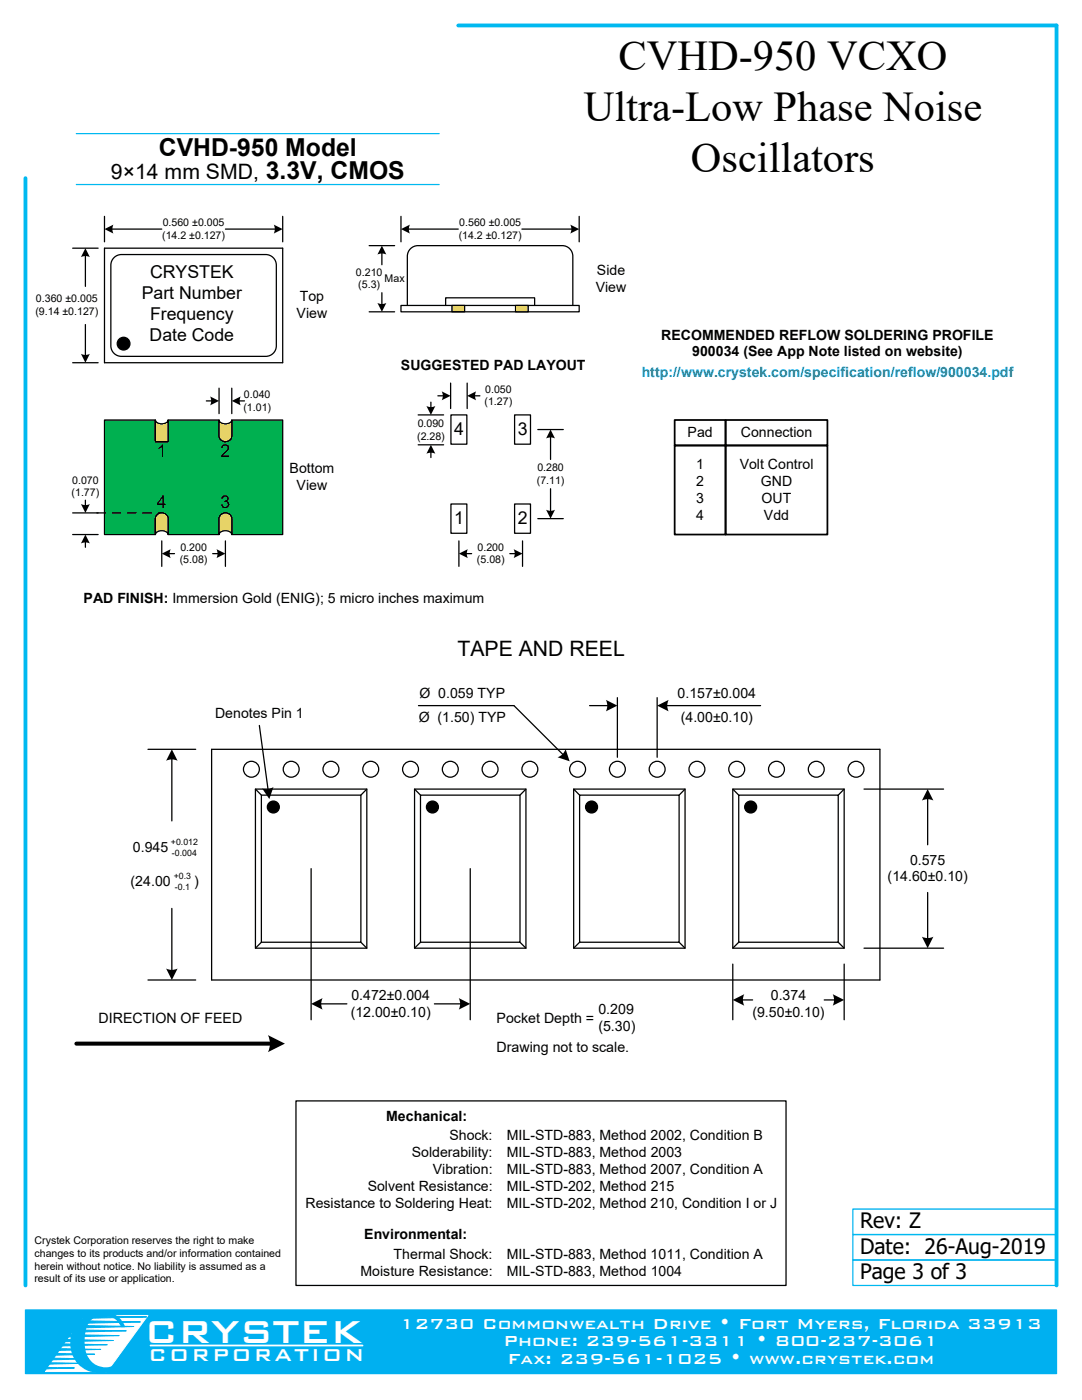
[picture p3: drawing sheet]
<svg xmlns="http://www.w3.org/2000/svg" width="216mm" height="279mm" viewBox="0 0 216 279" stroke-linecap="round" stroke-linejoin="round" font-family="sans-serif">
<path d="M91.4 5.1h119.4v251.4M5.1 35.6v220.9" fill="none" stroke="#00b9f0" stroke-width=".76"/>
<path d="M5.1 261.4h205.7v12.7h-205.7z" fill="#00b0f0"/>
<path d="M5.1 261.4h205.7v12.7h-205.7z" fill="none" stroke="#00b0f0" stroke-width=".25"/>
<path d="M17 262.5h12.5l-8.1 11.2h-12.3z" fill-rule="evenodd" fill="#fff"/>
<path d="M17 262.5h12.5l-8.1 11.2h-12.3z" fill="none" stroke="#fff" stroke-width=".2"/>
<path d="M18.1 263.1l.5-.5 10.7 .2z" fill="#00b0f0"/>
<path d="M18.1 263.1l.5-.5 10.7 .2z" fill="none" stroke="#00b0f0" stroke-width=".2"/>
<path d="M17.1 264.1l.4-.5 10.5 .2z" fill="#00b0f0"/>
<path d="M17.1 264.1l.4-.5 10.5 .2z" fill="none" stroke="#00b0f0" stroke-width=".2"/>
<path d="M16.7 264.5l10 .2-10.4 .3z" fill="#00b0f0"/>
<path d="M14.8 265.9l.4-.5 10 .2zM16.7 264.5l10 .2-10.4 .3z" fill="none" stroke="#00b0f0" stroke-width=".2"/>
<path d="M14.8 265.6h10.4" fill="none" stroke="#00b0f0" stroke-width=".44"/>
<path d="M13.8 266.4l10 .2-10.5 .2z" fill="#00b0f0"/>
<path d="M13.8 266.4l10 .2-10.5 .2z" fill="none" stroke="#00b0f0" stroke-width=".2"/>
<path d="M12.6 267.3l10 .2-10.4 .3z" fill="#00b0f0"/>
<path d="M12.6 267.3l10 .2-10.4 .3z" fill="none" stroke="#00b0f0" stroke-width=".2"/>
<path d="M11.4 268.2l10 .2-10.4 .2z" fill="#00b0f0"/>
<path d="M9.7 269.6l.4-.5 10 .2zM11.4 268.2l10 .2-10.4 .2z" fill="none" stroke="#00b0f0" stroke-width=".2"/>
<path d="M9.7 269.3h10.4" fill="none" stroke="#00b0f0" stroke-width=".44"/>
<path d="M8.9 270.1l10 .2-10.5 .2z" fill="#00b0f0"/>
<path d="M8.9 270.1l10 .2-10.5 .2z" fill="none" stroke="#00b0f0" stroke-width=".2"/>
<path d="M7.7 271l10 .2-10.4 .3z" fill="#00b0f0"/>
<path d="M7.7 271l10 .2-10.4 .3z" fill="none" stroke="#00b0f0" stroke-width=".2"/>
<path d="M6.1 271.9l10 .2-10.4 .3z" fill="#00b0f0"/>
<path d="M6.1 271.9l10 .2-10.4 .3zM6.2 272.8l8.6 .2-8.6 .3z" fill="none" stroke="#00b0f0" stroke-width=".2"/>
<path d="M6.2 273.1h8.6" fill="none" stroke="#00b0f0" stroke-width=".44"/>
<path d="M16.3 262.9l1.1-.7v1.2z" fill="#00b0f0"/>
<path d="M16.3 262.9l1.1-.7v1.2z" fill="none" stroke="#00b0f0" stroke-width=".2"/>
<path d="M30 268.5h42.4v.1h-42.4z" fill="#fff"/>
<path d="M30 268.5h42.4v.1h-42.4z" fill="none" stroke="#fff" stroke-width=".25"/>
<path d="M12.7 262.5h8.7" fill="none" stroke="#00b0f0" stroke-width=".44"/>
<path d="M12.7 262.5l8.7-.3-.1 .5z" fill="none" stroke="#00b0f0" stroke-width=".2"/>
<path d="M15.2 36.8h72.4M15.2 26.7h72.4M170.2 246.4h40.6v5.1h-40.6zM170.2 241.3h40.6v5.1h-40.6zM170.2 251.5h40.6v5h-40.6z" fill="none" stroke="#00b9f0" stroke-width=".25"/>
<g fill="none" stroke="#000" stroke-width=".25">
<path d="M87.4 79h1.2M89.9 76.5v5M93.2 76.5v5M94.6 79h1.2M83.4 88.8h5.1M83.4 82.8h5.1M86 80.3v1.2M86 90.1v1.2M90 82.8h3.2v5.8h-3.2zM102.7 82.8h3.2v5.8h-3.2zM107.3 85.7h5.1M109.9 87.1v4.6"/>
<path d="M109.9 97.5v4.7M90 100.6h3.2v5.8h-3.2zM91.6 107.9v5.1M92.9 110.5h1.2M101.7 110.5h1.2M102.7 100.6h3.2v5.8h-3.2zM104.3 107.9v5.1M107.3 103.5h5.1M42.2 149.5v46.1M59.1 219.7h97.7v36.8h-97.7z"/>
</g>
<g fill="#000">
<path d="M88.1 78.1l1.8 .9-1.8 .9 .3-1.1z" fill-rule="evenodd"/>
<path d="M93.2 79l1.8-.9-.2 .7 .2 1.1z" fill-rule="evenodd"/>
<path d="M86 88.8l.9 1.8-.7-.2-1.1 .2z" fill-rule="evenodd"/>
<path d="M85.1 81l1.1 .2 .7-.2-.9 1.8z" fill-rule="evenodd"/>
<path d="M109.9 85.7l.8 1.8-.7-.2-1 .2z" fill-rule="evenodd"/>
<path d="M91.6 110.5l1.7-.9-.2 .7 .2 1.1z" fill-rule="evenodd"/>
<path d="M102.5 109.6l1.8 .9-1.8 .9 .2-1.1z" fill-rule="evenodd"/>
<path d="M109 101.7l1 .2 .7-.2-.8 1.8z" fill-rule="evenodd"/>
<path d="M53.5 206.6l3.4 1.7-3.4 1.7a3.8 3.8 0 0 0 0-3.4z" fill-rule="evenodd"/>
</g>
<path d="M15.2 208.3h39.1" fill="none" stroke="#000" stroke-width=".8"/>
<circle cx="50.2" cy="153.5" r="1.59" fill="#fff"/>
<circle cx="50.2" cy="153.5" r="1.59" fill="none" stroke="#000" stroke-width=".25"/>
<circle cx="58.1" cy="153.5" r="1.59" fill="#fff"/>
<circle cx="58.1" cy="153.5" r="1.59" fill="none" stroke="#000" stroke-width=".25"/>
<circle cx="66" cy="153.5" r="1.59" fill="#fff"/>
<circle cx="66" cy="153.5" r="1.59" fill="none" stroke="#000" stroke-width=".25"/>
<circle cx="74" cy="153.5" r="1.59" fill="#fff"/>
<circle cx="74" cy="153.5" r="1.59" fill="none" stroke="#000" stroke-width=".25"/>
<circle cx="81.9" cy="153.5" r="1.59" fill="#fff"/>
<circle cx="81.9" cy="153.5" r="1.59" fill="none" stroke="#000" stroke-width=".25"/>
<circle cx="89.9" cy="153.5" r="1.59" fill="#fff"/>
<circle cx="89.9" cy="153.5" r="1.59" fill="none" stroke="#000" stroke-width=".25"/>
<circle cx="97.8" cy="153.5" r="1.59" fill="#fff"/>
<circle cx="97.8" cy="153.5" r="1.59" fill="none" stroke="#000" stroke-width=".25"/>
<circle cx="105.7" cy="153.5" r="1.59" fill="#fff"/>
<circle cx="105.7" cy="153.5" r="1.59" fill="none" stroke="#000" stroke-width=".25"/>
<circle cx="115.3" cy="153.5" r="1.59" fill="#fff"/>
<circle cx="115.3" cy="153.5" r="1.59" fill="none" stroke="#000" stroke-width=".25"/>
<circle cx="123.2" cy="153.5" r="1.59" fill="#fff"/>
<circle cx="123.2" cy="153.5" r="1.59" fill="none" stroke="#000" stroke-width=".25"/>
<circle cx="131.1" cy="153.5" r="1.59" fill="#fff"/>
<circle cx="131.1" cy="153.5" r="1.59" fill="none" stroke="#000" stroke-width=".25"/>
<circle cx="139.1" cy="153.5" r="1.59" fill="#fff"/>
<circle cx="139.1" cy="153.5" r="1.59" fill="none" stroke="#000" stroke-width=".25"/>
<circle cx="147" cy="153.5" r="1.59" fill="#fff"/>
<circle cx="147" cy="153.5" r="1.59" fill="none" stroke="#000" stroke-width=".25"/>
<circle cx="154.9" cy="153.5" r="1.59" fill="#fff"/>
<circle cx="154.9" cy="153.5" r="1.59" fill="none" stroke="#000" stroke-width=".25"/>
<circle cx="162.9" cy="153.5" r="1.59" fill="#fff"/>
<circle cx="162.9" cy="153.5" r="1.59" fill="none" stroke="#000" stroke-width=".25"/>
<circle cx="170.8" cy="153.5" r="1.59" fill="#fff"/>
<g fill="none" stroke="#000" stroke-width=".25">
<path d="M80 43.2v5.1M104.1 45.7h10.1M115.6 43.2v5.1M81.3 61v-9.9a2.12 2.12 0 0 1 2.1-2.1h28.8a2.1 2.1 0 0 1 2.1 2.1v9.9M123.2 139.2v11.9M131.1 139.2v11.9M29.5 149.5h9.6M34.3 151.3v12.5M42.2 149.5h133.4v46.1h-133.4M51 157.5l1.2 1.2M51 157.5h22.2v31.7h-22.2zM51.8 144.8l1.7 13"/>
<path d="M52.2 158.7h19.8v29.3h-19.8zM73.2 157.5l-1.2 1.2M82.7 157.5h22.2v31.7h-22.2zM82.7 157.5l1.2 1.2M83.5 140.8h19.1l9.9 9.9M83.9 158.7h19.9v29.3h-19.9zM104.9 157.5l-1.1 1.2M114.5 157.5h22.2v31.7h-22.2zM114.5 157.5l1.2 1.2M115.7 158.7h19.8v29.3h-19.8zM117.6 140.8h3.9M132.9 140.8h18.9"/>
<path d="M136.7 157.5l-1.2 1.2M146.2 157.5l1.2 1.2M146.2 157.5h22.2v31.7h-22.2zM147.4 158.7h19.9v29.3h-19.9zM168.4 157.5l-1.1 1.2M172.4 157.5h15.9M185.1 159.2v9.4M62.1 173.4v30.1M93.8 173.4v30.1M185.1 178.1v9.4M29.5 195.6h9.6M34.3 181.3v12.6"/>
<path d="M52.2 188l-1.2 1.2M72 188l1.2 1.2M83.9 188l-1.2 1.2M103.8 188l1.1 1.2M115.7 188l-1.2 1.2M135.5 188l1.2 1.2M146.2 192.4v11.1M147.4 188l-1.2 1.2M148 199.6h2.2M164.5 199.6h2.2M167.3 188l1.1 1.2M168.4 192.4v11.1"/>
<path d="M172.4 189.2h15.9M63.8 200.3h5.4M86.7 200.3h5.4"/>
<circle cx="170.8" cy="153.5" r="1.59"/>
<circle cx="54.5" cy="161.1" r="1.19"/>
<circle cx="86.3" cy="161.1" r="1.19"/>
<circle cx="118" cy="161.1" r="1.19"/>
<circle cx="149.8" cy="161.1" r="1.19"/>
</g>
<g fill="#000">
<path d="M113.8 44.8l1.8 .9-1.8 .9 .2-1.1z" fill-rule="evenodd"/>
<path d="M34.3 149.5l1.1 2.3a2.56 2.56 0 0 0-2.3 0z" fill-rule="evenodd"/>
<path d="M52.3 157.4a2.52 2.52 0 0 0 2.3-.3l-.9 2.4z" fill-rule="evenodd"/>
<path d="M112.9 149.5l.8 2.4-2.4-.8a2.56 2.56 0 0 0 1.6-1.6z" fill-rule="evenodd"/>
<path d="M120.9 139.7l2.3 1.1-2.3 1.2a2.56 2.56 0 0 0 0-2.3z" fill-rule="evenodd"/>
<path d="M131.1 140.8l2.3-1.1a2.56 2.56 0 0 0 0 2.3z" fill-rule="evenodd"/>
<path d="M185.1 157.5l1.1 2.3a2.56 2.56 0 0 0-2.2 0z" fill-rule="evenodd"/>
<path d="M33.1 193.3a2.56 2.56 0 0 0 2.3 0l-1.1 2.3z" fill-rule="evenodd"/>
<path d="M146.2 199.6l2.3-1.2a2.56 2.56 0 0 0 0 2.3z" fill-rule="evenodd"/>
<path d="M166.2 198.4l2.2 1.2-2.2 1.1a2.56 2.56 0 0 0 0-2.3z" fill-rule="evenodd"/>
<path d="M184 186.9a2.56 2.56 0 0 0 2.2 0l-1.1 2.3z" fill-rule="evenodd"/>
<path d="M62.1 200.3l2.3-1.1a2.56 2.56 0 0 0 0 2.3z" fill-rule="evenodd"/>
<path d="M91.5 199.2l2.3 1.1-2.3 1.2a2.56 2.56 0 0 0 0-2.3z" fill-rule="evenodd"/>
<circle cx="54.5" cy="161.1" r="1.19"/>
<circle cx="86.3" cy="161.1" r="1.19"/>
<circle cx="118" cy="161.1" r="1.19"/>
<circle cx="149.8" cy="161.1" r="1.19"/>
</g>
<path d="M90.2 61h2.5v1.2h-2.5z" fill="#ffd700"/>
<path d="M80 61h35.6v1.2h-35.6zM88.9 60.9v-1.5h17.8v1.5M90.2 61h2.5v1.2h-2.5z" fill="none" stroke="#000" stroke-width=".25"/>
<path d="M102.9 61h2.5v1.2h-2.5z" fill="#ffd700"/>
<path d="M14.5 49.5h5.1M17 50.9v6.3M20.8 49.5h35.6v22.9h-35.6zM102.9 61h2.5v1.2h-2.5z" fill="none" stroke="#000" stroke-width=".25"/>
<path d="M17 49.5l.9 1.8-.7-.2-1 .2z" fill-rule="evenodd" fill="#000"/>
<path d="M22.7 51.4l1-.5 .5-.1h28.8a2.12 2.12 0 0 1 2.1 2.1v16.1a2.1 2.1 0 0 1-2.1 2.1h-28.8a2.1 2.1 0 0 1-2.1-2.1v-16.1l.1-.5z" fill-rule="evenodd" fill="#fff"/>
<g fill="none" stroke="#000" stroke-width=".25">
<path d="M20.8 43.2v5.1M22.7 51.4l1-.5 .5-.1h28.8a2.12 2.12 0 0 1 2.1 2.1v16.1a2.1 2.1 0 0 1-2.1 2.1h-28.8a2.1 2.1 0 0 1-2.1-2.1v-16.1l.1-.5zM56.4 43.2v5.1M14.5 72.4h5.1M17 64.8v6.3"/>
<circle cx="24.7" cy="68.6" r="1.27"/>
</g>
<g fill="#000">
<path d="M16.2 70.6l1 .2 .7-.2-.9 1.8z" fill-rule="evenodd"/>
<circle cx="24.7" cy="68.6" r="1.27"/>
</g>
<path d="M20.8 83.8h10.2v4.3h2.5v-4.3h10.2v3.2a1.28 1.28 0 0 0 1.3 1.1 1.28 1.28 0 0 0 1.2-1.1v-3.2h10.2v22.9h-10.2v-3.2a1.28 1.28 0 0 0-1.2-1.1 1.28 1.28 0 0 0-1.3 1.1v3.2h-10.2v-3.2a1.28 1.28 0 0 0-1.2-1.1 1.28 1.28 0 0 0-1.3 1.1v3.2h-10.2z" fill-rule="evenodd" fill="#00b050"/>
<path d="M20.8 83.8h10.2v4.3h2.5v-4.3h10.2v3.2a1.28 1.28 0 0 0 1.3 1.1 1.28 1.28 0 0 0 1.2-1.1v-3.2h10.2v22.9h-10.2v-3.2a1.28 1.28 0 0 0-1.2-1.1 1.28 1.28 0 0 0-1.3 1.1v3.2h-10.2v-3.2a1.28 1.28 0 0 0-1.2-1.1 1.28 1.28 0 0 0-1.3 1.1v3.2h-10.2z" fill="none" stroke="#000" stroke-width=".25"/>
<path d="M19.3 102.4h13" fill="none" stroke="#000" stroke-width=".25" stroke-dasharray="1.8 1.3"/>
<path d="M44 102.8a1.29 1.29 0 0 1 1.3-.4 1.29 1.29 0 0 1 .9 1.1v3.2a1.44 1.44 0 0 0-2.5 0v-3.2z" fill-rule="evenodd" fill="#ffd700"/>
<path d="M44 102.8a1.29 1.29 0 0 1 1.3-.4 1.29 1.29 0 0 1 .9 1.1v3.2a1.44 1.44 0 0 0-2.5 0v-3.2z" fill="none" stroke="#000" stroke-width=".25"/>
<path d="M31.3 102.8a1.29 1.29 0 0 1 1.3-.4 1.29 1.29 0 0 1 .9 1.1v3.2a1.44 1.44 0 0 0-2.5 0v-3.2z" fill-rule="evenodd" fill="#ffd700"/>
<path d="M31.3 102.8a1.29 1.29 0 0 1 1.3-.4 1.29 1.29 0 0 1 .9 1.1v3.2a1.44 1.44 0 0 0-2.5 0v-3.2z" fill="none" stroke="#000" stroke-width=".25"/>
<path d="M43.7 83.8a1.44 1.44 0 0 0 2.5 0v3.2a1.28 1.28 0 0 1-1.2 1.1 1.28 1.28 0 0 1-1.3-1.1z" fill-rule="evenodd" fill="#ffd700"/>
<g fill="none" stroke="#000" stroke-width=".25">
<path d="M43.7 77.5v5M46.2 77.5v5M17 99.8v1.2M41.2 80h1.2M43.7 83.8a1.44 1.44 0 0 0 2.5 0v3.2a1.28 1.28 0 0 1-1.2 1.1 1.28 1.28 0 0 1-1.3-1.1zM47.6 80h1.2M14.5 102.4h5.1M14.5 106.7h5.1M17 108v1.2M32.3 107.9v5.1M33.6 110.5h1.2M42.4 110.5h1.2"/>
<path d="M45 107.9v5.1"/>
</g>
<g fill="#000">
<path d="M41.9 79.1l1.8 .9-1.8 .9 .2-.7z" fill-rule="evenodd"/>
<path d="M46.2 80l1.8-.9-.2 .7 .2 1.1z" fill-rule="evenodd"/>
<path d="M16.2 100.6l1 .2 .7-.2-.9 1.8z" fill-rule="evenodd"/>
<path d="M17 106.7l.9 1.8-.7-.2-1 .2z" fill-rule="evenodd"/>
<path d="M32.3 110.5l1.8-.9-.2 .7 .2 1.1z" fill-rule="evenodd"/>
<path d="M43.2 109.6l1.8 .9-1.8 .9 .2-1.1z" fill-rule="evenodd"/>
</g>
<path d="M31 83.8a1.44 1.44 0 0 0 2.5 0v4.3h-2.5z" fill-rule="evenodd" fill="#ffd700"/>
<path d="M22.2 45.7h10.1M45 45.7h10.1M73.7 49h5M76.2 50.4v2.4M76.2 58.4v2.5M81.4 45.7h10M73.7 62.2h5M31 83.8a1.44 1.44 0 0 0 2.5 0v4.3h-2.5z" fill="none" stroke="#000" stroke-width=".25"/>
<path d="M134.6 83.8h10.2v5.1h-10.2zM134.6 88.9h10.2v17.8h-10.2zM144.8 83.8h20.3v5.1h-20.3zM144.8 88.9h20.3v17.8h-20.3z" fill="none" stroke="#000" stroke-width=".35"/>
<g fill="#000">
<path d="M20.8 45.7l1.8-.9-.2 .7 .2 1.1z" fill-rule="evenodd"/>
<path d="M54.6 44.8l1.8 .9-1.8 .9 .2-1.1z" fill-rule="evenodd"/>
<path d="M76.2 49l.9 1.8-.7-.2-1.1 .2z" fill-rule="evenodd"/>
<path d="M80 45.7l1.8-.9-.2 .7 .2 1.1z" fill-rule="evenodd"/>
<path d="M75.3 60.5l1.1 .2 .7-.2-.9 1.7z" fill-rule="evenodd"/>
</g>
<text font-size="16.6" fill="#00b0f0" x="13.4" y="273.9">C</text>
<g font-size="8.5">
<text x="123.4" y="14">CVHD-950 VCXO</text>
<text x="116.5" y="24.2">Ultra-Low Phase Noise</text>
<text x="137.9" y="34.3">Oscillators</text>
</g>
<text font-size="8.5" fill="#fff" x="28.8" y="267.9">CRYSTEK</text>
<g font-size="4.9">
<text x="31.7" y="31.1">CVHD-950 Model</text>
<text x="53" y="35.8">3.3V, CMOS</text>
</g>
<text font-size="4.6" fill="#fff" x="29.6" y="271.5">CORPORATION</text>
<g font-size="4.2">
<text x="22.1" y="35.8">9×14 mm SMD,</text>
<text x="91.3" y="130.8">TAPE AND REEL</text>
<text x="171.6" y="245.1">Rev: Z</text>
<text x="171.6" y="250.2">Date: 26-Aug-2019</text>
<text x="171.6" y="255.3">Page 3 of 3</text>
</g>
<g font-size="3.9" fill="#fff">
<text x="79.7" y="265.2">12730 Commonwealth Drive • Fort Myers, Florida 33913</text>
<text x="100.5" y="268.7">Phone: 239-561-3311 • 800-237-3061</text>
<text x="101.3" y="272.2">Fax: 239-561-1025 • www.crystek.com</text>
</g>
<g font-size="3.5">
<text x="28.3" y="59.6">Part Number</text>
<text x="30" y="55.4">CRYSTEK</text>
<text x="30" y="63.9">Frequency</text>
<text x="29.8" y="68.1">Date Code</text>
<text x="90.6" y="86.8">4</text>
<text x="103.3" y="86.8">3</text>
<text x="31.3" y="91.2">1</text>
<text x="44" y="91.2">2</text>
<text x="31.3" y="101.4">4</text>
<text x="44" y="101.4">3</text>
<text x="90.6" y="104.6">1</text>
<text x="103.3" y="104.6">2</text>
</g>
<g font-size="2.8">
<text x="118.9" y="58.2">View</text>
<text x="119.1" y="54.8">Side</text>
<text x="59.2" y="63.5">View</text>
<text x="59.8" y="60.1">Top</text>
<text x="132" y="67.8">RECOMMENDED REFLOW SOLDERING PROFILE</text>
<text x="138.1" y="71.1">900034 (See App Note listed on website)</text>
<text x="80" y="73.9">SUGGESTED PAD LAYOUT</text>
<text x="137.2" y="87.2">Pad</text>
<text x="147.8" y="87.2">Connection</text>
<text x="57.8" y="94.4">Bottom</text>
<text x="138.9" y="93.6">1</text>
<text x="147.6" y="93.6">Volt Control</text>
<text x="59.2" y="97.8">View</text>
<text x="138.9" y="97">2</text>
<text x="138.9" y="100.4">3</text>
<text x="151.8" y="97">GND</text>
<text x="152" y="100.4">OUT</text>
<text x="138.9" y="103.7">4</text>
<text x="152.4" y="103.7">Vdd</text>
<text x="16.7" y="120.2">PAD FINISH: Immersion Gold (ENIG); 5 micro inches maximum</text>
<text x="42.9" y="143.3">Denotes Pin 1</text>
<text x="83.7" y="139.3">Ø 0.059 TYP</text>
<text x="135.2" y="139.3">0.157±0.004</text>
<text x="83.5" y="144.1">Ø (1.50) TYP</text>
<text x="135.8" y="144.1">(4.00±0.10)</text>
<text x="26.5" y="170">0.945</text>
<text x="181.6" y="172.5">0.575</text>
<text x="26.1" y="176.8">(24.00</text>
<text x="38.8" y="176.8">)</text>
<text x="177.1" y="175.9">(14.60±0.10)</text>
<text x="70" y="202.9">(12.00±0.10)</text>
<text x="70.1" y="199.5">0.472±0.004</text>
<text x="119.4" y="202.4">0.209</text>
<text x="150.1" y="202.9">(9.50±0.10)</text>
<text x="153.8" y="199.5">0.374</text>
<text x="19.7" y="204.1">DIRECTION OF FEED</text>
<text x="99.1" y="210">Drawing not to scale.</text>
<text x="99.1" y="204.1">Pocket Depth =</text>
<text x="119.4" y="205.8">(5.30)</text>
<text x="77.1" y="223.8">Mechanical:</text>
<text x="89.7" y="227.5">Shock:</text>
<text x="101.1" y="227.5">MIL-STD-883, Method 2002, Condition B</text>
<text x="82.1" y="230.9">Solderability:</text>
<text x="101.1" y="230.9">MIL-STD-883, Method 2003</text>
<text x="73.4" y="237.7">Solvent Resistance:</text>
<text x="86.4" y="234.3">Vibration:</text>
<text x="101.1" y="234.3">MIL-STD-883, Method 2007, Condition A</text>
<text x="101.1" y="237.7">MIL-STD-202, Method 215</text>
<text x="61" y="241">Resistance to Soldering Heat:</text>
<text x="101.1" y="241">MIL-STD-202, Method 210, Condition I or J</text>
<text x="72.7" y="247.2">Environmental:</text>
<text x="78.5" y="251.2">Thermal Shock:</text>
<text x="101.1" y="251.2">MIL-STD-883, Method 1011, Condition A</text>
<text x="71.9" y="254.6">Moisture Resistance:</text>
<text x="101.1" y="254.6">MIL-STD-883, Method 1004</text>
</g>
<text font-size="2.8" fill="#0070c0" x="128" y="75.2">http://www.crystek.com/specification/reflow/900034.pdf</text>
<text font-size="2.8" fill="#fff" x="38.3" y="170">)</text>
<g font-size="2.1">
<text x="32.3" y="47.6">(14.2 ±0.127)</text>
<text x="32.5" y="45.1">0.560 ±0.005</text>
<text x="91.5" y="47.6">(14.2 ±0.127)</text>
<text x="91.6" y="45.1">0.560 ±0.005</text>
<text x="71" y="55">0.210</text>
<text x="71.5" y="57.6">(5.3)</text>
<text x="76.8" y="56.3">Max</text>
<text x="7.1" y="62.9">(9.14 ±0.127)</text>
<text x="7.2" y="60.3">0.360 ±0.005</text>
<text x="48.6" y="81.9">(1.01)</text>
<text x="48.7" y="79.4">0.040</text>
<text x="96.7" y="80.9">(1.27)</text>
<text x="96.8" y="78.4">0.050</text>
<text x="83.2" y="87.7">(2.28)</text>
<text x="83.4" y="85.2">0.090</text>
<text x="107.2" y="94">0.280</text>
<text x="14.3" y="99.1">(1.77)</text>
<text x="14.4" y="96.5">0.070</text>
<text x="107.1" y="96.5">(7.11)</text>
<text x="35.9" y="112.4">(5.08)</text>
<text x="36" y="109.9">0.200</text>
<text x="95.2" y="112.4">(5.08)</text>
<text x="95.3" y="109.9">0.200</text>
<text x="6.9" y="248.3">Crystek Corporation reserves the right to make</text>
<text x="6.9" y="250.8">changes to its products and/or information contained</text>
<text x="6.9" y="253.4">herein without notice. No liability is assumed as a</text>
<text x="6.9" y="255.9">result of its use or application.</text>
</g>
<g font-size="1.8">
<text x="34.1" y="168.7">+0.012</text>
<text x="34.3" y="170.8">-0.004</text>
<text x="34.7" y="175.4">+0.3</text>
<text x="34.9" y="177.5">-0.1</text>
</g>
</svg>
